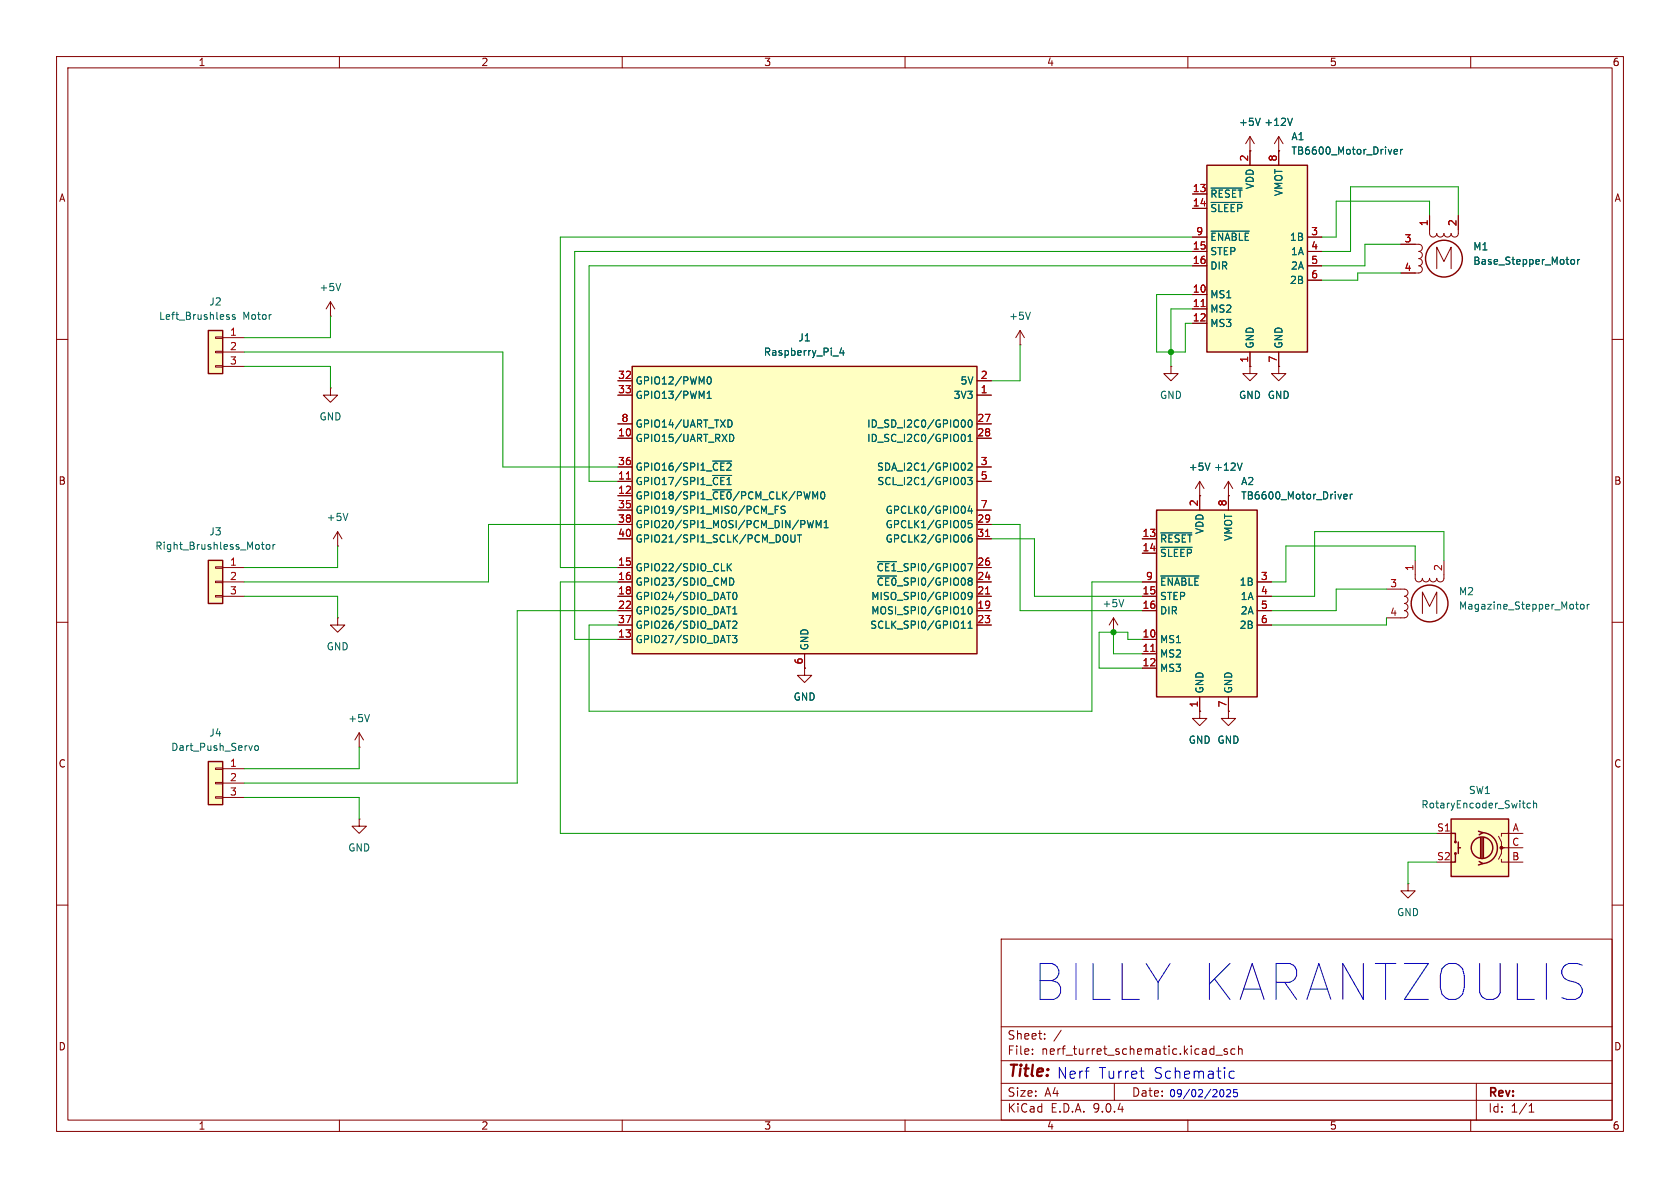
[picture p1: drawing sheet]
<svg xmlns="http://www.w3.org/2000/svg" width="297mm" height="210mm" viewBox="0 0 297 210" stroke-linecap="round" stroke-linejoin="round" font-family="sans-serif">
<g fill="none" stroke="#840000" stroke-width=".18">
<path d="M10 10h277v190h-277zM12 12h273v186h-273zM60 10v2M110 10v2M160 10v2M210 10v2M260 10v2M226.1 26.7h.1M226.1 24.1l-.8 1.3M226.1 24.1l.7 1.3M226.1 24.1v2.6M252.7 38.1v3.2a.64 .64 0 0 0 .7 .6 .64 .64 0 0 0 .6-.6 .64 .64 0 0 0 .6 .6 .64 .64 0 0 0 .7-.6 .64 .64 0 0 0 .6 .6 .64 .64 0 0 0 .6-.6 .64 .64 0 0 0 .7 .6 .64 .64 0 0 0 .6-.6v-3.2"/>
<path d="M180.3 58.4l-.7 1.3M180.3 58.4l.8 1.3M180.3 58.4v2.6M247.6 43.2h3.2a.63 .63 0 0 1 .7 .6 .63 .63 0 0 1-.7 .6 .64 .64 0 0 1 .7 .7 .64 .64 0 0 1-.7 .6 .64 .64 0 0 1 .7 .6 .64 .64 0 0 1-.7 .7 .64 .64 0 0 1 .7 .6 .64 .64 0 0 1-.7 .7h-3.2M254 47.5v-3.8l1.3 2.5 1.2-2.5v3.8M10 60h2M180.3 61h.1M285 60h2M10 110h2M196.8 111.8h.1M196.8 109.2l-.7 1.3M196.8 109.2l.8 1.3"/>
<path d="M196.8 109.2v2.6M285 110h2M248.9 156.2v1.3h1.3l-1.3 1.3-1.3-1.3h1.3M248.9 156.2h.1M10 160h2M177 166h108v32h-108zM285 160h2M60 198v2M110 198v2M160 198v2M177 194.5h108M177 191.5h108"/>
<path d="M177 187.5h108M177 181.5h108M182.5 186.3v.1M182.5 185.5v.1M184.7 183.6v.1M184.7 182.8v.1M187.6 182.1l-1.3 2M197 191.5v3M210 198v2M215 186.5h1.1M217 185.5l-.4-.1-.2 .2 .1 .2 .5 .2v.3h-.6M218.3 185.5l-.4-.1-.3 .3v.4l.1 .2h.6"/>
<path d="M219 185.5l.2-.1 .3 .1 .1 .9M219 184.9v1.5M260 198v2M261 191.5v6.5M270.3 196.6h.9M270.3 195.5l.4-.4v1.5"/>
</g>
<path d="M228.5 20.9l-.4 1.3M182.2 55.2l-.5 1.3M277.8 46l.1-.1 .4 .1 .1 .5-.2 .2h-.3l-.1-.1zM278.9 45.9v.8M279.3 45.9l-.4 .2M198.7 106l-.5 1.3" fill="none" stroke="#006464" stroke-width=".18"/>
<circle cx="255.3" cy="45.7" r="3.3" fill="none" stroke="#840000" stroke-width=".25"/>
<path d="M256.5 144.8h10.2v10.1h-10.2z" fill="#ffffc2"/>
<g fill="none" stroke="#840000" stroke-width=".25">
<path d="M256.5 144.8h10.2v10.1h-10.2zM256.5 147.3h.8v1.5M257.3 150.9v1.5h-.8M257.8 148.8v2.1M257.8 149.9h.4M261.4 146.9l.7 .3-.6 .4M261.5 152.3l.6 .4-.7 .2M261.7 148.1v3.5M262 147.2a2.73 2.73 0 0 1 2.7 2.7 2.73 2.73 0 0 1-2.7 2.8M262 148.1v3.5M262.3 148.1v3.5"/>
<circle cx="257.3" cy="150.9" r=".13"/>
<circle cx="257.3" cy="148.8" r=".13"/>
<circle cx="262" cy="149.9" r="1.9"/>
</g>
<path d="M254 147.3h2.5M264.9 147.8l.5 1v1.1h.5M265.4 151.9v.5h3.8M269.2 147.3h-3.8v.5M269.2 149.9h-3.8v1l-.5 1" fill="none" stroke="#840000" stroke-width=".18"/>
<circle cx="265.4" cy="149.9" r=".25" fill="#840000" stroke="#840000" stroke-width=".18"/>
<path d="M270.6 142h-.4l-.2 .2 .1 .6h.5M271.1 142.1l.2-.1h.3l.1 .8M271.1 141.5v1.3" fill="none" stroke="#006464" stroke-width=".18"/>
<path d="M204.5 90.2h17.7v33h-17.7z" fill="#ffffc2"/>
<path d="M204.5 90.2h17.7v33h-17.7z" fill="none" stroke="#840000" stroke-width=".25"/>
<g fill="none" stroke="#840000" stroke-width=".18">
<path d="M201.9 95.3h2.6M201.9 97.8h2.6M212.1 87.6v2.6M217.2 87.6v2.6M201.9 102.9h2.6M201.9 105.4h2.6M201.9 108h2.6M201.9 113h2.6M201.9 115.6h2.6M201.9 118.1h2.6M222.2 102.9h2.6M222.2 105.4h2.6"/>
<path d="M222.2 108h2.6M222.2 110.5h2.6M212.1 123.2v2.5M217.2 123.2v2.5"/>
</g>
<path d="M205.2 94.2h5.5M205.2 96.7h5.6M237.6 87.8l.6-.1-.1-.3h-.4l-.1 .1v.6h.5M238.7 87.4v.8M239.1 87.4l-.4 .2M205.2 101.8h6.8" fill="none" stroke="#006464" stroke-width=".18"/>
<path d="M203.4 115.2h.8" fill="none" stroke="#a90000" stroke-width=".18"/>
<path d="M111.8 64.8h60.9v50.8h-60.9z" fill="#ffffc2"/>
<g fill="none" stroke="#840000" stroke-width=".25">
<path d="M111.8 64.8h60.9v50.8h-60.9z"/>
<circle cx="252.7" cy="106.7" r="3.3"/>
</g>
<g fill="none" stroke="#840000" stroke-width=".18">
<path d="M221 26.7h.1M221 24.1l-.8 1.3M221 24.1l.7 1.3M221 24.1v2.6M109.2 67.3h2.6M109.2 69.9h2.6M109.2 74.9h2.6M109.2 77.5h2.6M172.7 67.3h2.6M172.7 69.9h2.6M172.7 74.9h2.6M172.7 77.5h2.6"/>
<path d="M207 64.8v1.2h1.3l-1.3 1.3-1.3-1.3h1.3M207 64.8h.1M109.2 82.6h2.6M109.2 85.1h2.6M109.2 87.6h2.6M109.2 90.2h2.6M109.2 92.7h2.6M109.2 95.3h2.6M172.7 82.6h2.6M172.7 85.1h2.6M172.7 90.2h2.6M172.7 92.7h2.6"/>
<path d="M172.7 95.3h2.6M250.2 99.1v3.1a.64 .64 0 0 0 .6 .7 .64 .64 0 0 0 .7-.7 .64 .64 0 0 0 .6 .7 .64 .64 0 0 0 .6-.7 .64 .64 0 0 0 .7 .7 .64 .64 0 0 0 .6-.7 .64 .64 0 0 0 .6 .7 .64 .64 0 0 0 .7-.7v-3.1M109.2 100.3h2.6M109.2 102.9h2.6M109.2 105.4h2.6M109.2 108h2.6M109.2 110.5h2.6M109.2 113h2.6M142.2 118.1v1.3h1.3l-1.3 1.3-1.2-1.3h1.2M142.2 118.1h.1M142.2 115.6v2.5M172.7 100.3h2.6"/>
<path d="M172.7 102.9h2.6M172.7 105.4h2.6M172.7 108h2.6M172.7 110.5h2.6M245.1 104.1h3.2a.63 .63 0 0 1 .6 .7 .63 .63 0 0 1-.6 .6 .64 .64 0 0 1 .6 .6 .64 .64 0 0 1-.6 .7 .64 .64 0 0 1 .6 .6 .64 .64 0 0 1-.6 .6 .64 .64 0 0 1 .6 .7 .64 .64 0 0 1-.6 .6h-3.2M251.5 108.5v-3.9l1.2 2.6 1.3-2.6v3.9"/>
</g>
<g fill="none" stroke="#006464" stroke-width=".18">
<path d="M222.8 20.9l-.4 1.3M125 67.1l.1-.4 .2-.1a.68 .68 0 0 1 .5 .7 .68 .68 0 0 1-.5 .6l-.2-.1-.1-.4M125 70.4h.7M125 69.5l.4-.3v1.2M129 74.2a.68 .68 0 0 1 .4 .7 .68 .68 0 0 1-.4 .6M129 76.8a.64 .64 0 0 1 .7 .6 .64 .64 0 0 1-.7 .6M147.3 62.9h.9M148.8 61.5l-.3 .9h.8M149.1 62v.8M170.2 76.8a.68 .68 0 0 1 .5 .6 .68 .68 0 0 1-.5 .6M170.5 74.4l.2 .3-.2 .7M171.1 78h.8"/>
<path d="M171.1 77.1l.4-.3v1.2M171.3 74.4l.1-.2a.68 .68 0 0 1 .5 .7 .68 .68 0 0 1-.5 .6l-.1-.1-.2-.4zM126 81.5h3.4M126 84h3.4M126 86.6h3.4M128.6 99.6v1.3M129.3 99.6l-.7 .8M135.8 90.9h.9M137 90.1h.5M137.6 89.5h-.6v1.2M138.8 89.5h-.5l-.2 .1v.4l.6 .2 .1 .3-.2 .2h-.5M139.8 94.6v1l.3 .2h.3l.1-.2v-1"/>
<path d="M141 94.6h.7M141.3 94.6v1.2M142.7 92l.3 1.3 .3-.9 .2 .9 .3-1.3M144.3 93.3v-1.3l.4 .9 .4-.9v1.3M145.2 87.1l.2-.2a.68 .68 0 0 1 .4 .7 .68 .68 0 0 1-.4 .6l-.2-.1-.1-.4zM145.7 93.3h.7M145.7 92.4l.4-.4v1.3M155.1 99.3h3.4M170.6 84.6v.8M171.1 84.4h.8l-.5 .5 .4 .1v.5l-.2 .2-.5-.2M171.1 82l.5-.1 .3 .3-.8 .9h.8M171.4 89.4l-.3 .9h.8"/>
<path d="M171.7 94.6h-.3a.86 .86 0 0 0 0 1.2l.4-.1 .1-.4-.3-.3-.3 .1-.2 .2M171.7 89.9v.8M171.8 92h-.6l-.1 .6 .2-.1 .4 .1 .2 .1-.1 .5-.2 .1-.5-.1M128.8 100.2l.5 .7M129 102.2a.64 .64 0 0 1 .7 .6 .64 .64 0 0 1-.7 .6M129.5 112.3h.8l-.5 .5 .4 .1v.6l-.2 .1-.5-.1M129.5 109.9l.5-.1 .3 .4-.8 .9h.8M129.5 108.5h.8M129.5 107.6l.4-.3v1.2M129.7 104.8l.1-.1a.68 .68 0 0 1 .5 .7 .68 .68 0 0 1-.5 .6l-.1-.1-.2-.4zM155.1 101.8h3.4M169.9 111.1h.8"/>
<path d="M171.1 111.1h.8M171.1 110.2l.4-.4v1.3M171.3 107.4l.1-.1a.68 .68 0 0 1 .5 .6 .68 .68 0 0 1-.5 .6l-.1-.1-.2-.4zM171.9 105.3l-.3 .2-.3-.1-.2-.1 .2-.5 .3-.1 .2 .1a.84 .84 0 0 1-.3 1.2h-.2M278.5 106.8h.5M278.8 107.6l.2 .1M279.5 106.9l.3-.1 .3 .3v.3l-.3 .3-.3-.1-.1-.2zM280.6 106.8v.9M281 106.8l-.4 .3"/>
</g>
<path d="M110.7 84.7h.8M174.2 94.8h.8M174.2 105h.8" fill="none" stroke="#a90000" stroke-width=".18"/>
<path d="M213.4 29.2h17.7v33h-17.7z" fill="#ffffc2"/>
<path d="M213.4 29.2h17.7v33h-17.7z" fill="none" stroke="#840000" stroke-width=".25"/>
<g fill="none" stroke="#840000" stroke-width=".18">
<path d="M210.8 34.3h2.6M210.8 36.8h2.6M221 26.7v2.5M226.1 26.7v2.5M210.8 41.9h2.6M210.8 44.5h2.6M210.8 47h2.6M210.8 52.1h2.6M210.8 54.6h2.6M210.8 57.2h2.6M231.1 41.9h2.6M231.1 44.5h2.6"/>
<path d="M231.1 47h2.6M231.1 49.5h2.6M221 64.8v1.2h1.2l-1.2 1.3-1.3-1.3h1.3M221 64.8h.1M221 62.2v2.6M226.1 64.8v1.2h1.2l-1.2 1.3-1.3-1.3h1.3M226.1 64.8h.1M226.1 62.2v2.6M59.7 96.5h.1M59.7 94l-.8 1.3M59.7 94l.8 1.3M59.7 94v2.5"/>
<path d="M212.1 87.6h.1M212.1 85.1l-.8 1.3M212.1 85.1l.8 1.3M212.1 85.1v2.5M217.2 87.6h.1M217.2 85.1l-.8 1.3M217.2 85.1l.7 1.3M217.2 85.1v2.5M59.7 109.2v1.3h1.3l-1.3 1.3-1.3-1.3h1.3M59.7 109.2h.1M63.5 132.1h.1M63.5 129.5l-.8 1.3"/>
<path d="M63.5 129.5l.8 1.3M63.5 129.5v2.6M212.1 125.7v1.3h1.3l-1.3 1.3-1.3-1.3h1.3M212.1 125.7h.1M217.2 125.7v1.3h1.2l-1.2 1.3-1.3-1.3h1.3M217.2 125.7h.1M63.5 144.8v1.3h1.3l-1.3 1.2-1.3-1.2h1.3M63.5 144.8h.1"/>
</g>
<path d="M214.1 33.2h5.5M214.1 35.8h5.5M246.5 26.8l.6-.1-.1-.2-.4-.1-.1 .2v.6h.5M247.6 26.4v.8M248 26.4l-.4 .2M214.1 40.9h6.8M61.5 90.7l-.4 1.3M213.9 81.9l-.4 1.2M219.6 81.9l-.4 1.2M65.3 126.3l-.4 1.3" fill="none" stroke="#006464" stroke-width=".18"/>
<path d="M212.3 54.2h.8" fill="none" stroke="#a90000" stroke-width=".18"/>
<path d="M36.8 134.6h2.6v7.6h-2.6z" fill="#ffffc2"/>
<path d="M36.8 134.6h2.6v7.6h-2.6z" fill="none" stroke="#840000" stroke-width=".25"/>
<path d="M58.4 55.9h.1M58.4 53.3l-.7 1.3M58.4 53.3l.8 1.3M58.4 53.3v2.6M38.1 135.8h1.3v.2h-1.3zM38.1 138.3h1.3v.3h-1.3zM39.4 135.9h3.8M39.4 138.4h3.8M38.1 140.8h1.3v.3h-1.3zM39.4 141h3.8" fill="none" stroke="#840000" stroke-width=".18"/>
<path d="M60.2 50.1l-.4 1.3M45.1 131.9l.3-.1 .3 .3v.3l-.3 .3-.3-.1-.1-.2z" fill="none" stroke="#006464" stroke-width=".18"/>
<path d="M36.8 58.4h2.6v7.6h-2.6z" fill="#ffffc2"/>
<path d="M36.8 58.4h2.6v7.6h-2.6z" fill="none" stroke="#840000" stroke-width=".25"/>
<path d="M38.1 59.6h1.3v.2h-1.3zM39.4 59.7h3.8M38.1 62.1h1.3v.3h-1.3zM38.1 64.6h1.3v.3h-1.3zM39.4 62.2h3.8M39.4 64.8h3.8M58.4 68.6v1.3h1.3l-1.3 1.2-1.3-1.2h1.3M58.4 68.6h.1" fill="none" stroke="#840000" stroke-width=".18"/>
<path d="M40.2 56l.3 .1 .1 .2-.2 .2h-.2M40.2 55.6l.3 .1M41.5 55.7l-.3-.1-.1 .2v.2l.4 .1v.3h-.4" fill="none" stroke="#006464" stroke-width=".18"/>
<path d="M36.8 99.1h2.6v7.6h-2.6z" fill="#ffffc2"/>
<path d="M36.8 99.1h2.6v7.6h-2.6z" fill="none" stroke="#840000" stroke-width=".25"/>
<g fill="none" stroke="#840000" stroke-width=".18">
<path d="M210.8 34.3h2.6M210.8 36.8h2.6M221 26.7h.1M221 26.7v2.5M226.1 26.7h.1M226.1 26.7v2.5M252.7 38.1v2.5M257.8 38.1v2.5M210.8 41.9h2.6M210.8 44.5h2.6M210.8 47h2.6M210.8 52.1h2.6"/>
<path d="M210.8 54.6h2.6M210.8 57.2h2.6M231.1 41.9h2.6M231.1 44.5h2.6M231.1 47h2.6M231.1 49.5h2.6M247.6 43.2h2.6M247.6 48.3h2.6M109.2 67.3h2.6M109.2 69.9h2.6M109.2 74.9h2.6M109.2 77.5h2.6"/>
<path d="M172.7 67.3h2.6M172.7 69.9h2.6M172.7 74.9h2.6M172.7 77.5h2.6M221 64.8h.1M221 62.2v2.6M226.1 64.8h.1M226.1 62.2v2.6M109.2 82.6h2.6M109.2 85.1h2.6M109.2 87.6h2.6M109.2 90.2h2.6"/>
<path d="M109.2 92.7h2.6M109.2 95.3h2.6M172.7 82.6h2.6M172.7 85.1h2.6M172.7 90.2h2.6M172.7 92.7h2.6M172.7 95.3h2.6M201.9 95.3h2.6M201.9 97.8h2.6M212.1 87.6h.1M212.1 87.6v2.6M217.2 87.6h.1"/>
<path d="M217.2 87.6v2.6M38.1 100.2h1.3v.3h-1.3zM38.1 102.7h1.3v.3h-1.3zM38.1 105.3h1.3v.2h-1.3zM39.4 100.3h3.8M39.4 102.9h3.8M39.4 105.4h3.8M109.2 100.3h2.6M109.2 102.9h2.6M109.2 105.4h2.6M109.2 108h2.6M109.2 110.5h2.6"/>
<path d="M109.2 113h2.6M142.2 118.1h.1M142.2 115.6v2.5M172.7 100.3h2.6M172.7 102.9h2.6M172.7 105.4h2.6M172.7 108h2.6M172.7 110.5h2.6M201.9 102.9h2.6M201.9 105.4h2.6M201.9 108h2.6M201.9 113h2.6"/>
<path d="M201.9 115.6h2.6M201.9 118.1h2.6M222.2 102.9h2.6M222.2 105.4h2.6M222.2 108h2.6M222.2 110.5h2.6M212.1 125.7h.1M212.1 123.2v2.5M217.2 125.7h.1M217.2 123.2v2.5"/>
</g>
<g fill="none" stroke="#006464" stroke-width=".18">
<path d="M214.1 33.2h5.5M214.1 35.8h5.5M222.8 20.9l-.4 1.3M228.5 20.9l-.4 1.3M246.5 26.8l.6-.1-.1-.2-.4-.1-.1 .2v.6h.5M247.6 26.4v.8M248 26.4l-.4 .2M214.1 40.9h6.8M277.8 46l.1-.1 .4 .1 .1 .5-.2 .2h-.3l-.1-.1zM278.9 45.9v.8M279.3 45.9l-.4 .2M125 67.1l.1-.4 .2-.1a.68 .68 0 0 1 .5 .7 .68 .68 0 0 1-.5 .6l-.2-.1-.1-.4"/>
<path d="M125 70.4h.7M125 69.5l.4-.3v1.2M129 74.2a.68 .68 0 0 1 .4 .7 .68 .68 0 0 1-.4 .6M129 76.8a.64 .64 0 0 1 .7 .6 .64 .64 0 0 1-.7 .6M147.3 62.9h.9M148.8 61.5l-.3 .9h.8M149.1 62v.8M170.2 76.8a.68 .68 0 0 1 .5 .6 .68 .68 0 0 1-.5 .6M170.5 74.4l.2 .3-.2 .7M171.1 78h.8M171.1 77.1l.4-.3v1.2M171.3 74.4l.1-.2a.68 .68 0 0 1 .5 .7 .68 .68 0 0 1-.5 .6l-.1-.1-.2-.4z"/>
<path d="M46.2 96.3h.5M46.4 95.8v1.1l.3 .2M47.2 96.3h.3l.2 .2v.4l-.2 .2-.3-.1-.1-.1zM48.3 96.3v.8M48.6 96.3l-.3 .2M126 81.5h3.4M126 84h3.4M126 86.6h3.4M128.6 99.6v1.3M129.3 99.6l-.7 .8M135.8 90.9h.9M137 90.1h.5"/>
<path d="M137.6 89.5h-.6v1.2M138.8 89.5h-.5l-.2 .1v.4l.6 .2 .1 .3-.2 .2h-.5M139.8 94.6v1l.3 .2h.3l.1-.2v-1M141 94.6h.7M141.3 94.6v1.2M142.7 92l.3 1.3 .3-.9 .2 .9 .3-1.3M144.3 93.3v-1.3l.4 .9 .4-.9v1.3M145.2 87.1l.2-.2a.68 .68 0 0 1 .4 .7 .68 .68 0 0 1-.4 .6l-.2-.1-.1-.4zM145.7 93.3h.7M145.7 92.4l.4-.4v1.3M155.1 99.3h3.4M170.6 84.6v.8"/>
<path d="M171.1 84.4h.8l-.5 .5 .4 .1v.5l-.2 .2-.5-.2M171.1 82l.5-.1 .3 .3-.8 .9h.8M171.4 89.4l-.3 .9h.8M171.7 94.6h-.3a.86 .86 0 0 0 0 1.2l.4-.1 .1-.4-.3-.3-.3 .1-.2 .2M171.7 89.9v.8M171.8 92h-.6l-.1 .6 .2-.1 .4 .1 .2 .1-.1 .5-.2 .1-.5-.1M205.2 94.2h5.5M205.2 96.7h5.6M213.9 81.9l-.4 1.2M219.6 81.9l-.4 1.2M237.6 87.8l.6-.1-.1-.3h-.4l-.1 .1v.6h.5M238.7 87.4v.8"/>
<path d="M239.1 87.4l-.4 .2M128.8 100.2l.5 .7M129 102.2a.64 .64 0 0 1 .7 .6 .64 .64 0 0 1-.7 .6M129.5 112.3h.8l-.5 .5 .4 .1v.6l-.2 .1-.5-.1M129.5 109.9l.5-.1 .3 .4-.8 .9h.8M129.5 108.5h.8M129.5 107.6l.4-.3v1.2M129.7 104.8l.1-.1a.68 .68 0 0 1 .5 .7 .68 .68 0 0 1-.5 .6l-.1-.1-.2-.4zM155.1 101.8h3.4M169.9 111.1h.8M171.1 111.1h.8M171.1 110.2l.4-.4v1.3"/>
<path d="M171.3 107.4l.1-.1a.68 .68 0 0 1 .5 .6 .68 .68 0 0 1-.5 .6l-.1-.1-.2-.4zM171.9 105.3l-.3 .2-.3-.1-.2-.1 .2-.5 .3-.1 .2 .1a.84 .84 0 0 1-.3 1.2h-.2M205.2 101.8h6.8"/>
</g>
<g fill="none" stroke="#009600" stroke-width=".18">
<path d="M252.7 38.1v-2.5h-16.5v6.3h-2.5M257.8 38.1v-5.1h-19v11.5h-5.1M58.4 55.9v3.8h-15.2M210.8 44.5h-109.2v68.5h7.6M210.8 41.9h-111.7v58.4h10.1M210.8 47h-106.7v38.1h5.1M210.8 52.1h-6.3v10.1h5v-5h1.3M210.8 54.6h-3.8v10.2M247.6 43.2h-6.3v3.8h-7.6M247.6 48.3h-7.6v1.2h-6.3M43.2 62.2h45.7v20.4h20.3M43.2 64.8h15.2v3.8"/>
<path d="M180.3 61v6.3h-5M59.7 96.5v3.8h-16.5M109.2 92.7h-22.8v10.2h-43.2M175.3 95.3h7.6v10.1h19M175.3 92.7h5v15.3h21.6M250.2 99.1v-2.6h-22.9v6.4h-2.5M255.3 99.1v-5.1h-22.9v11.4h-7.6M43.2 105.4h16.5v3.8M109.2 102.9h-10.1v44.4h154.9M109.2 108h-17.8v30.4h-48.2M196.8 111.8v3.8h5.1M201.9 113h-2.5v-1.2h-5.1v6.3h7.6"/>
<path d="M201.9 102.9h-8.9v22.8h-88.9v-15.2h5.1M245.1 104.1h-8.9v3.9h-11.4M245.1 109.2v1.3h-20.3M63.5 132.1v3.8h-20.3M43.2 141h20.3v3.8M254 152.4h-5.1v3.8"/>
</g>
<path d="M201.5 189.3h.7M202.1 190.6h.1M215.9 192.6a.68 .68 0 0 1 .5 .6 .68 .68 0 0 1-.5 .7M216.8 192.7l.5-.1 .3 .4-.8 .9h.8M218.2 189.4l-.5-.1-.4 .4v.6l.2 .2 .2 .1 .5-.1M218.7 192.6h-.6v.6l.1-.1 .5 .1 .1 .1-.1 .5-.2 .1-.4-.1" fill="none" stroke="#0000c2" stroke-width=".18"/>
<path d="M212.3 54.2h.8M110.7 84.7h.8M174.2 94.8h.8M174.2 105h.8M203.4 115.2h.8" fill="none" stroke="#a90000" stroke-width=".18"/>
<g fill="#009600" stroke="#009600" stroke-width=".18">
<circle cx="196.8" cy="111.8" r=".46"/>
<circle cx="207" cy="62.2" r=".46"/>
</g>
<text font-size="8.8" fill="#0000c2" x="182.8" y="177.1">BILLY KARANTZOULIS</text>
<text font-size="2.8" fill="#840000" x="178" y="190.9">Title:</text>
<g font-size="2.7" fill="#0000c2">
<text x="186.8" y="190.9">Nerf</text>
<text x="194.2" y="190.9">Turret</text>
<text x="204" y="190.9">Schematic</text>
</g>
<g font-size="2.1" fill="#840000">
<text x="178" y="184">Sheet:</text>
<text x="178" y="186.7">File:</text>
<text x="184.1" y="186.7">nerf_turret_schematic.kicad_sch</text>
<text x="178" y="196.9">KiCad</text>
<text x="178" y="194.1">Size:</text>
<text x="184.7" y="194.1">A4</text>
<text x="185.7" y="196.9">E.D.A.</text>
<text x="193.3" y="196.9">9.0.4</text>
<text x="200" y="194.1">Date:</text>
<text x="263" y="194.3">Rev:</text>
<text x="263" y="196.9">Id:</text>
<text x="267.1" y="196.9">1/1</text>
</g>
<g font-size="1.8" fill="#840000">
<text x="35" y="11.9">1</text>
<text x="85" y="11.9">2</text>
<text x="135" y="11.9">3</text>
<text x="185" y="11.9">4</text>
<text x="235" y="11.9">5</text>
<text x="285" y="11.9">6</text>
<text x="10.3" y="35.9">A</text>
<text x="285.3" y="35.9">A</text>
<text x="10.3" y="85.9">B</text>
<text x="285.3" y="85.9">B</text>
<text x="10.3" y="135.9">C</text>
<text x="285.3" y="135.9">C</text>
<text x="10.3" y="185.9">D</text>
<text x="285.3" y="185.9">D</text>
<text x="35" y="199.9">1</text>
<text x="85" y="199.9">2</text>
<text x="135" y="199.9">3</text>
<text x="185" y="199.9">4</text>
<text x="235" y="199.9">5</text>
<text x="285" y="199.9">6</text>
</g>
<g font-size="1.8" fill="#006464">
<text x="218.9" y="22.5">+5V</text>
<text x="223.4" y="22.5">+12V</text>
<text x="228.2" y="25">A1</text>
<text x="228.2" y="27.5">TB6600_Motor_Driver</text>
<text x="213.9" y="35.2">~{RESET}</text>
<text x="221.8" y="33.5" transform="rotate(-90 221.8 33.5)">VDD</text>
<text x="226.9" y="34.8" transform="rotate(-90 226.9 34.8)">VMOT</text>
<text x="213.9" y="37.7">~{SLEEP}</text>
<text x="213.9" y="42.8">~{ENABLE}</text>
<text x="213.9" y="45.3">STEP</text>
<text x="213.9" y="47.9">DIR</text>
<text x="227.9" y="42.8">1B</text>
<text x="228.1" y="45.3">1A</text>
<text x="228.1" y="47.9">2A</text>
<text x="260.4" y="44.5">M1</text>
<text x="260.4" y="47">Base_Stepper_Motor</text>
<text x="56.4" y="51.7">+5V</text>
<text x="213.9" y="52.9">MS1</text>
<text x="227.9" y="50.4">2B</text>
<text x="28" y="56.7">Left_Brushless</text>
<text x="36.9" y="54.2">J2</text>
<text x="42.9" y="56.7">Motor</text>
<text x="178.3" y="56.7">+5V</text>
<text x="213.9" y="55.5">MS2</text>
<text x="213.9" y="58">MS3</text>
<text x="134.9" y="63.1">Raspberry_Pi_4</text>
<text x="141" y="60.6">J1</text>
<text x="221.8" y="61.7" transform="rotate(-90 221.8 61.7)">GND</text>
<text x="226.9" y="61.7" transform="rotate(-90 226.9 61.7)">GND</text>
<text x="112.3" y="68.2">GPIO12/PWM0</text>
<text x="112.3" y="70.7">GPIO13/PWM1</text>
<text x="168.5" y="70.7">3V3</text>
<text x="169.7" y="68.2">5V</text>
<text x="205" y="70.7">GND</text>
<text x="218.9" y="70.7">GND GND</text>
<text x="56.4" y="74.5">GND</text>
<text x="112.3" y="75.8">GPIO14/UART_TXD</text>
<text x="153.2" y="75.8">ID_SD_I2C0/GPIO00</text>
<text x="112.3" y="78.3">GPIO15/UART_RXD</text>
<text x="112.3" y="83.4">GPIO16/SPI1_~{CE2}</text>
<text x="153.2" y="78.3">ID_SC_I2C0/GPIO01</text>
<text x="155" y="83.4">SDA_I2C1/GPIO02</text>
<text x="210.1" y="83.4">+5V</text>
<text x="214.5" y="83.4">+12V</text>
<text x="112.3" y="86">GPIO17/SPI1_~{CE1}</text>
<text x="112.3" y="88.5">GPIO18/SPI1_~{CE0}/PCM_CLK/PWM0</text>
<text x="155" y="86">SCL_I2C1/GPIO03</text>
<text x="219.3" y="86">A2</text>
<text x="219.3" y="88.5">TB6600_Motor_Driver</text>
<text x="36.9" y="94.8">J3</text>
<text x="57.7" y="92.3">+5V</text>
<text x="112.3" y="91">GPIO19/SPI1_MISO/PCM_FS</text>
<text x="112.3" y="93.6">GPIO20/SPI1_MOSI/PCM_DIN/PWM1</text>
<text x="156.5" y="91">GPCLK0/GPIO04</text>
<text x="156.5" y="93.6">GPCLK1/GPIO05</text>
<text x="213" y="94.5" transform="rotate(-90 213 94.5)">VDD</text>
<text x="218" y="95.7" transform="rotate(-90 218 95.7)">VMOT</text>
<text x="27.4" y="97.4">Right_Brushless_Motor</text>
<text x="112.3" y="96.1">GPIO21/SPI1_SCLK/PCM_DOUT</text>
<text x="112.3" y="101.2">GPIO22/SDIO_CLK</text>
<text x="154.9" y="101.2">~{CE1}_SPI0/GPIO07</text>
<text x="156.5" y="96.1">GPCLK2/GPIO06</text>
<text x="205" y="96.1">~{RESET}</text>
<text x="205" y="98.7">~{SLEEP}</text>
<text x="112.3" y="103.7">GPIO23/SDIO_CMD</text>
<text x="112.3" y="106.3">GPIO24/SDIO_DAT0</text>
<text x="153.9" y="106.3">MISO_SPI0/GPIO09</text>
<text x="154.9" y="103.7">~{CE0}_SPI0/GPIO08</text>
<text x="194.8" y="107.5">+5V</text>
<text x="205" y="103.7">~{ENABLE}</text>
<text x="205" y="106.3">STEP</text>
<text x="219.1" y="103.7">1B</text>
<text x="219.2" y="106.3">1A</text>
<text x="257.8" y="105.4">M2</text>
<text x="257.8" y="108">Magazine_Stepper_Motor</text>
<text x="112.3" y="108.8">GPIO25/SDIO_DAT1</text>
<text x="112.3" y="111.4">GPIO26/SDIO_DAT2</text>
<text x="112.3" y="113.9">GPIO27/SDIO_DAT3</text>
<text x="153.7" y="111.4">SCLK_SPI0/GPIO11</text>
<text x="153.9" y="108.8">MOSI_SPI0/GPIO10</text>
<text x="205" y="108.8">DIR</text>
<text x="205" y="113.9">MS1</text>
<text x="219.1" y="111.4">2B</text>
<text x="219.2" y="108.8">2A</text>
<text x="57.7" y="115.2">GND</text>
<text x="143.1" y="115.1" transform="rotate(-90 143.1 115.1)">GND</text>
<text x="205" y="116.4">MS2</text>
<text x="205" y="119">MS3</text>
<text x="140.2" y="124.1">GND</text>
<text x="213" y="122.7" transform="rotate(-90 213 122.7)">GND</text>
<text x="218" y="122.7" transform="rotate(-90 218 122.7)">GND</text>
<text x="36.9" y="130.4">J4</text>
<text x="61.5" y="127.9">+5V</text>
<text x="210.1" y="131.7">GND GND</text>
<text x="30.2" y="132.9">Dart_Push_Servo</text>
<text x="251.2" y="143.1">RotaryEncoder_Switch</text>
<text x="259.6" y="140.6">SW1</text>
<text x="61.5" y="150.7">GND</text>
<text x="246.9" y="162.2">GND</text>
</g>
<g font-size="1.8" fill="#a90000">
<text x="220.7" y="28.6" transform="rotate(-90 220.7 28.6)">2</text>
<text x="225.8" y="28.6" transform="rotate(-90 225.8 28.6)">8</text>
<text x="210.8" y="34">13</text>
<text x="210.8" y="36.6">14</text>
<text x="211.4" y="41.7">9</text>
<text x="231.7" y="41.7">3</text>
<text x="252.5" y="40.1" transform="rotate(-90 252.5 40.1)">1</text>
<text x="257.6" y="40.1" transform="rotate(-90 257.6 40.1)">2</text>
<text x="210.8" y="44.2">15</text>
<text x="210.8" y="46.7">16</text>
<text x="231.7" y="44.2">4</text>
<text x="231.7" y="46.7">5</text>
<text x="248.2" y="42.9">3</text>
<text x="210.8" y="51.8">10</text>
<text x="231.7" y="49.3">6</text>
<text x="248.2" y="48">4</text>
<text x="40.6" y="59.4">1</text>
<text x="210.8" y="54.4">11</text>
<text x="210.8" y="56.9">12</text>
<text x="40.6" y="62">2</text>
<text x="40.6" y="64.5">3</text>
<text x="220.7" y="64.2" transform="rotate(-90 220.7 64.2)">1</text>
<text x="225.8" y="64.2" transform="rotate(-90 225.8 64.2)">7</text>
<text x="109.2" y="67.1">32</text>
<text x="109.2" y="69.6">33</text>
<text x="173.3" y="67.1">2</text>
<text x="173.3" y="69.6">1</text>
<text x="109.2" y="77.2">10</text>
<text x="109.8" y="74.7">8</text>
<text x="172.7" y="74.7">27</text>
<text x="172.7" y="77.2">28</text>
<text x="109.2" y="82.3">36</text>
<text x="173.3" y="82.3">3</text>
<text x="109.2" y="84.8">11</text>
<text x="109.2" y="87.4">12</text>
<text x="109.2" y="89.9">35</text>
<text x="173.3" y="84.8">5</text>
<text x="173.3" y="89.9">7</text>
<text x="211.8" y="89.6" transform="rotate(-90 211.8 89.6)">2</text>
<text x="216.9" y="89.6" transform="rotate(-90 216.9 89.6)">8</text>
<text x="109.2" y="92.5">38</text>
<text x="109.2" y="95">40</text>
<text x="172.7" y="92.5">29</text>
<text x="172.7" y="95">31</text>
<text x="201.9" y="95">13</text>
<text x="40.6" y="100.1">1</text>
<text x="109.2" y="100.1">15</text>
<text x="172.7" y="100.1">26</text>
<text x="201.9" y="97.5">14</text>
<text x="249.9" y="101" transform="rotate(-90 249.9 101)">1</text>
<text x="255" y="101" transform="rotate(-90 255 101)">2</text>
<text x="40.6" y="102.6">2</text>
<text x="40.6" y="105.2">3</text>
<text x="109.2" y="102.6">16</text>
<text x="109.2" y="105.2">18</text>
<text x="109.2" y="107.7">22</text>
<text x="172.7" y="102.6">24</text>
<text x="172.7" y="105.2">21</text>
<text x="172.7" y="107.7">19</text>
<text x="201.9" y="105.2">15</text>
<text x="201.9" y="107.7">16</text>
<text x="202.5" y="102.6">9</text>
<text x="222.8" y="102.6">3</text>
<text x="222.8" y="105.2">4</text>
<text x="222.8" y="107.7">5</text>
<text x="245.7" y="103.9">3</text>
<text x="109.2" y="110.2">37</text>
<text x="109.2" y="112.8">13</text>
<text x="172.7" y="110.2">23</text>
<text x="201.9" y="112.8">10</text>
<text x="222.8" y="110.2">6</text>
<text x="245.7" y="109">4</text>
<text x="142" y="117.5" transform="rotate(-90 142 117.5)">6</text>
<text x="201.9" y="115.3">11</text>
<text x="201.9" y="117.9">12</text>
<text x="211.8" y="125.2" transform="rotate(-90 211.8 125.2)">1</text>
<text x="216.9" y="125.2" transform="rotate(-90 216.9 125.2)">7</text>
<text x="40.6" y="135.6">1</text>
<text x="40.6" y="138.2">2</text>
<text x="40.6" y="140.7">3</text>
<text x="254" y="147.1">S1</text>
<text x="267.2" y="149.6">C</text>
<text x="267.3" y="147.1">A</text>
<text x="254" y="152.1">S2</text>
<text x="267.2" y="152.1">B</text>
</g>
<text font-size="1.8" fill="#0000c2" x="206.6" y="194.2">09/02/2025</text>
</svg>
